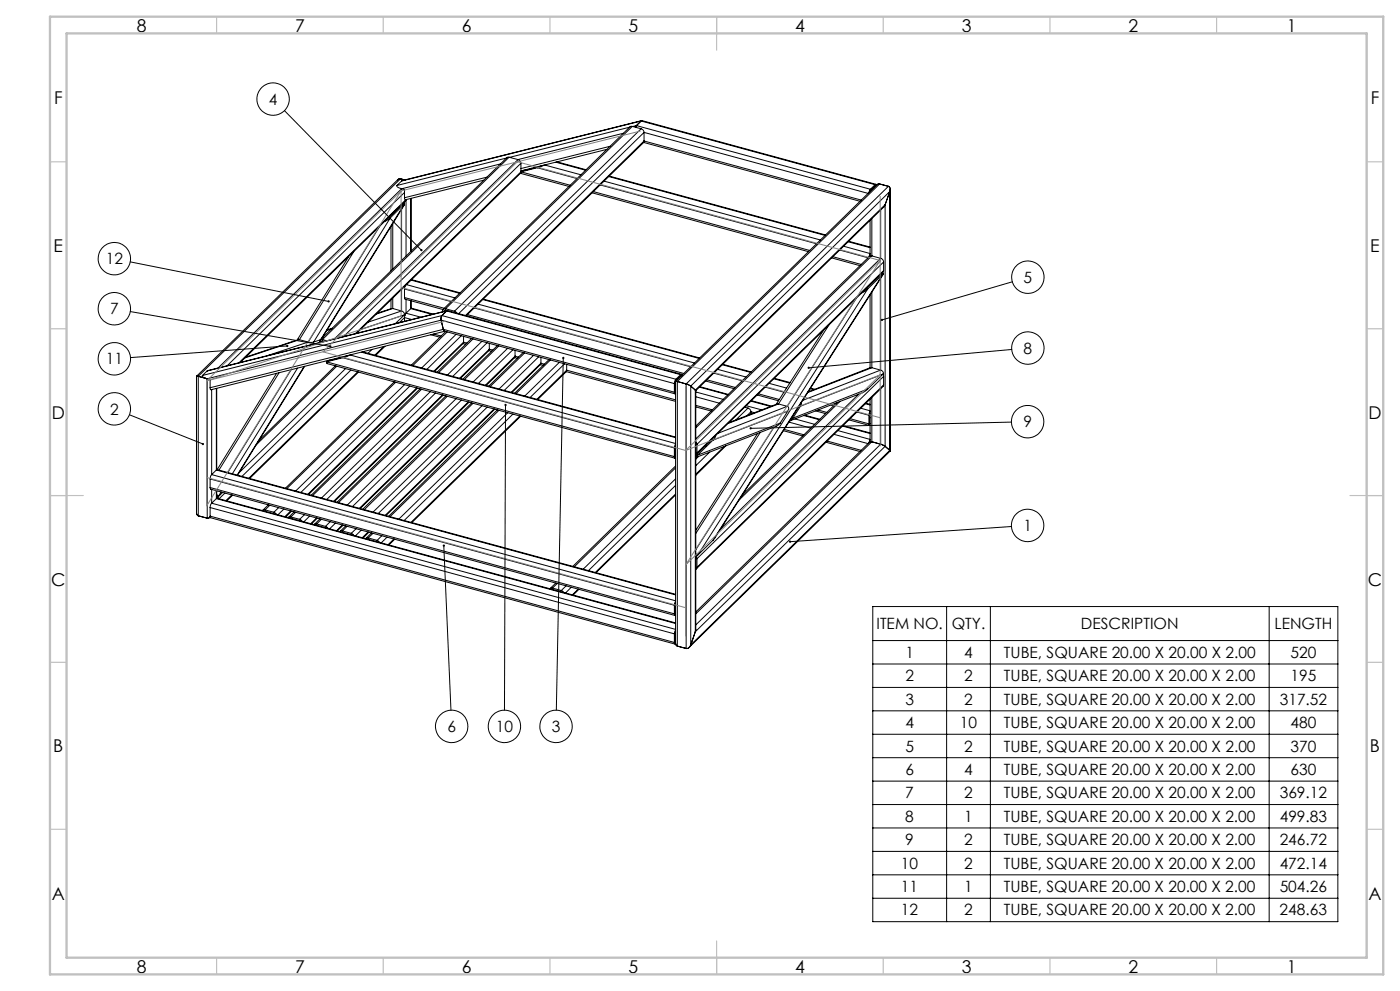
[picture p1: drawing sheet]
<svg xmlns="http://www.w3.org/2000/svg" width="420mm" height="297mm" viewBox="0 0 420 297" stroke-linecap="round" stroke-linejoin="round" font-family="sans-serif">
<g fill="none" stroke="#000" stroke-width=".3">
<path d="M85.3 33.2l41.1 41.8M187 39.9l-31.6 7.9M188.8 38.1l-35.9 9.1M189.7 37.9l-.6 .1-56.1 54.7M189.7 37.9l-56 54.6M189.7 37.9l2.6 .7M190.9 37.6l-.2 .5zM190.9 37.6l70.2 19.1M190.9 37.6l-1.1 .3M192.3 38.6a1.19 1.19 0 0 1 .9 1.1M192.3 36.3l.3-.1 70.2 19M192.3 38.6l-56 54.7"/>
<path d="M192.3 36.3l-1.4 1.3M192.3 36.3l70.2 19M192.3 36.3l-71.8 18M192.5 36.2l-72 18.1M193.2 39.7v2.6M193.2 39.7l-55.6 54.3M193.2 39.7l67.2 18.3M119.1 55.6a1.23 1.23 0 0 0 1.4 1M120.2 53.6l-.8 .2-60.4 58.9M120.2 53.6l-60.7 59.2M120.2 53.6l1.3 .3M120.5 56.6l.9 .2v2.5"/>
<path d="M120.5 54.3l-1.4 1.3M120.5 56.6l-55.1 53.7M121.4 57.7l-53.2 51.9M121.7 59.9l-50 48.8M123.2 59.5v15.9M123.3 59.4v15.8M145.1 54l-23.4 5.9-.3-.2v-.4M146.1 53.1l-24.7 6.2M150.1 49.1l-29.6 7.5M151.9 47.4l-32.8 8.2M152.7 47.1l-.6 .1-56.1 54.7M152.7 47.1l2.7 .7"/>
<path d="M152.7 47.1l-56 54.7M155.4 47.8l.6 .5 .3 .6M155.4 47.8l-55.1 53.8M156.3 51.5l-.2 .5-49.1 47.9M156.3 51.5h.1M156.3 51.5l.2 .5 14.2 3.9M156.3 48.9v2.6M156.3 48.9l-53.3 52M156.3 51.5l-49.7 48.5M156.3 51.5l14.8 4M157.3 51l-.2 .1M159.3 50.4l.3 .1"/>
<path d="M160.7 50.1l.2 .1M161.2 50.3l-4.9 1.2M161.2 50.3l11.9 3.2M162.3 49.7l-6 1.8M163.2 49.5l-2 .8M163.4 49.5l10.9 2.9M166.8 48.6l8.8 2.4M167.1 48.5l8.7 2.4M177.6 57.8l64.9 17.6M178 57.4l64.9 17.7M180.1 55.4l64.9 17.7M181.2 54.3l64.9 17.6"/>
<path d="M182.1 44.8l-25.8 6.4M182.6 52.9l64.9 17.7M182.8 52.8l64.8 17.6M183 43.8l-26.7 6.7M193.1 42.7l64.9 17.6M193.2 42.3l-.2 .5-53.1 51.8M193.2 42.3l-53.6 52.3M193.2 42.3l65.2 17.7M261.1 56.7l-.4 1M262.4 55.9h.1M262.5 55.3l.3-.1 .2 .3M262.5 55.3l-1.4 1.4"/>
<path d="M262.7 55.7l-1.8 1.7M263.9 55.1l-.8 .2-60.4 59M263.9 55.1l2.6 .7M263.9 55.1l-60.7 59.2M266.5 55.8a1.13 1.13 0 0 1 .4 1.6M266.5 55.8a1.1 1.1 0 0 1 .4 1.6M266.5 55.8l-60.7 59.3M266.9 57.4l-1.4 3.9M266.9 57.4v77.6M266.9 57.4l-59.7 58.3M267.1 56.8v78.3M39.1 78.5l59.5 11.8"/>
<path d="M104.6 76.9l-15.2 24.6 .4 .3M106.2 75.4l-16.4 26.4M113.9 67.8l-21.4 34.7M116.6 65.2l-.1 .1M117.1 65.3l-1.7 1.1M117.1 65.3l-23 37.2M117.3 67.9v13.3M117.8 67v13.6M120.3 61.6h.1M120.5 62.7v15.4M120.9 61l.5 .1M121.3 61.1l-4.2 4.2"/>
<path d="M121.3 61.1l-25 40.6M121.4 61.1h-.1M121.4 61.1l-24.8 40.2M121.8 76.7v-16.9l-.4 .7-49.3 48.1M249.5 77.3l8.5 2.3M249.9 76.9l8.5 2.4M251.9 74.9l8.5 2.4M253.1 73.8l7.9 2.2M254.5 72.5l6.5 1.7M254.6 72.3l6.4 1.7M261 76.1l-.3 .9M261 76.6l-.1 .2"/>
<path d="M261 66.1v10.6M261.5 76.7l-.6 .1-52.2 50.9M261.5 76.7l2.7 .7M261.5 76.7l-52.8 51.5M261.5 65.5v11.2M264.2 77.4a1.11 1.11 0 0 1 .9 1.1M264.2 77.4l-55.5 54.1M264.2 63v14.4M265.1 78.5v2.6M265.1 78.5l-56 54.7M265.5 61.3l-.4 .8-56.4 55M265.5 61.3v72.5"/>
<path d="M265.5 61.3l-56.9 55.6M39.1 93.4l60 10.4M99.4 98.6l-1.4 .5M99.7 98.4l-1.6 .5M117.3 89.8v2.7M117.8 92.5l-4.6 1.4M117.8 92.5l2.7 .7M117.8 89.3v3.2M117.8 92.5l-4.9 1.6M120.5 93.2a1.19 1.19 0 0 1 .9 1.1M120.5 86.7v6.5M120.5 93.2l-10.1 3.4"/>
<path d="M121.3 94.4l.2 .1zM121.3 94.4l-2.7 2.6M121.3 94.4l-13.1 4.3M121.4 89.2l.2 .5 11.3 3.1M121.4 94.3l-.1 .1M121.4 86.6v2.6M121.4 95.2v1.1M121.4 86.6l13.9 3.8M121.4 89.2l11.9 3.2M121.4 95.2l2.1 .6M121.4 95.2l-1.6 1.5M121.6 85.7l-.2 .9"/>
<path d="M121.8 93.9l-.4 1.3M121.8 89.7v4.2M121.8 93.9l4.5 1.2M121.9 85.3l14.6 4M123.2 92.5l.3-.1 6.5 1.8M123.2 92.5l6.4 1.7M123.2 92.5l-1.4 1.4M123.2 90.1v2.4M123.3 90.2v2.2M123.3 84l14.6 3.9M123.5 83.8l14.5 4M132.3 96l70 19"/>
<path d="M132.3 96l.7 2.7M132.3 96l-70.2 17.5M132.6 94.6l-.3 1.4M132.6 94.6l70.2 19.1M132.6 94.6l-71.9 17.9M133 98.7l.4 .6 69.1 18.7M133 98.7l69.3 18.8M133 98.7l-70 17.5M133.2 93.3l.3-.3 .7 .1-72.1 18.1M133.2 93.3h.1M133.5 99.3l-70.2 17.5-.3-.6M133.6 93l-.4 .3"/>
<path d="M133.7 92.5a.73 .73 0 0 0-.9 .9M133.7 92.5l2.6 .8M133.7 99.3l-10.3 10.1M134 93.2l.3-.1 70.1 19.1M134 93.2l70.2 19.1M134 93.2l-1.4 1.4M134 93.2l-71.9 18M134.2 99.5l-10.4 10.1M136.3 93.3l.8 .6M140.2 94.3l64.9 17.6M142.3 92.3l64.9 17.6M143.4 91.2l65 17.6"/>
<path d="M144.9 89.8l64.8 17.6M145 89.6l64.9 17.7M247.1 99l-14.2 22.1M248.7 97.4l-15.2 23.7M257 89.3l-20.8 32.5M260.3 86.6l-1.8 1.2M260.3 86.6l-51 79.8M261 88.4v21.8M261.5 87.6v22.6M263.9 82.6h-.1M264.2 83.5v27.4M264.9 82.1l-51 79.9"/>
<path d="M264.9 82.1l-4.6 4.5M265.1 81.9l-51.2 80.1M265.1 81.9l-.2 .2M265.1 81.9l-.5-.1-4.9 4.8M265.1 81.1l-.2 .5-56 54.6M265.1 81.1l-56 54.6M303.7 84.5l-39.1 11.4M58.9 112.8h.6M58.9 112.8v41l.6 .8M59.5 112.8l2.7 .7M59.5 112.8v41.8M60.7 112.5l.2 .5 1.2 .5"/>
<path d="M62.1 113.5l.9 .3v2.4M62.1 111.2l-1.4 1.3M62.2 113.5l.8 .4M62.2 113.5v41.8M63.5 116.8v25.4M64.9 116.4v24.5M65 116.4v24.4M83 111.9l-17.8 28.9M83.7 111.7l-18 29.2M86.2 103.7l-47 3.5M87.3 110.8l-19 30.8M89.3 110.3l-19.6 31.7"/>
<path d="M89.6 101.7l-15.9 5.3M89.8 101.8l2.7 .7M89.8 101.8l-16.3 5.4M91.2 109.9l-20 32.5M91.4 109.8l-20.1 32.6M92.5 102.5h1.6M92.5 102.5l-12.1 4M96.1 101.8l-2 .7M96.3 102.5v.1M96.6 102.2l-.3 .3M96.7 101.8a.71 .71 0 0 0-.7 .2 .71 .71 0 0 0-.2 .7M96.7 101.8l1.3 .3"/>
<path d="M96.9 101l-.1 .1M97.2 102.3l-.6-.1-.3 .3M97.9 108.4h.1M97.9 108.4l.2 .6 104.4 28.3M97.9 108.4l104.4 28.4M98.9 107.9l-.1 .2M100.6 109.6l-22.9 22.4M101 107.4l.2 .1M101 109.7l-24.1 23.6M102.4 107l.2 .1M102.8 107.2l99.5 27.1M102.8 107.2l-4.9 1.2"/>
<path d="M103.7 110.5l-32 31.2M104 106.6l-6.1 1.8M104.8 106.4l-2 .8M105.1 106.4l97.6 26.5M105.3 110.9l-32.7 31.9M107.3 111.4l-32.7 31.9M107.6 111.5l-32.7 31.9M108.4 105.5l94.3 25.7M108.8 105.4l93.9 25.6M108.8 105.4v.1M111.5 104.8l-1.1 1.1M115.1 103.9l-2.7 2.6"/>
<path d="M115.5 103.8l-2.8 2.7M118.3 114.4l-32.7 31.9M118.7 114.5l-32.7 31.9M121.4 115.3l-32.7 31.8M122.9 115.7l-32.6 31.9M125 116.3l-32.6 31.8M125.2 116.3l-32.6 31.9M126 116.6l-32.6 31.8M126.5 116.7l-32.7 31.8M129.1 117.4l-32.7 31.9M129.2 100.3l2.8 .8M130.1 100.1l2.2 .6"/>
<path d="M130.7 117.8l-32.7 31.9M132.8 118.4l-32.7 31.8M133 118.4l-32.7 31.9M133.8 118.6l-32.7 31.9M134.2 118.8l-32.7 31.8M136.8 119.5l-32.6 31.9M136.8 100.2l-10.3 10.1M138.4 100.6l-10.3 10.1M138.4 119.9l-32.6 31.9M138.9 103l.8 .2M139.1 102.5l-.1 .4-8.6 8.4M139.1 100.8v1.7"/>
<path d="M139.1 102.5l-9 8.8M139.1 102.5l1 .3M141.5 101.5l-10.4 10M141.9 101.6l-10.3 10.1M144.6 102.3l-10.4 10.1M146.1 102.7l-10.3 10.1M146.6 105.1l.9 .2M146.8 104.7l-.2 .4-8.5 8.3M146.8 102.9v1.8M146.8 104.7l-8.9 8.7M146.8 104.7l1 .2M149.2 103.6l-10.3 10"/>
<path d="M149.6 103.7l-10.3 10.1M152.3 104.4l-10.3 10.1M153.9 104.8l-10.4 10.1M154.4 107.2l.8 .2M154.5 106.7l-.1 .5-8.6 8.3M154.5 105v1.7M154.5 106.7l-8.9 8.8M154.5 106.7l1 .3M157 105.7l-10.4 10M157.4 105.8l-10.4 10M160.1 106.5l-10.4 10.1M161.6 106.9l-10.3 10.1"/>
<path d="M162.1 109.3l.8 .2M162.3 108.9l-.2 .4-8.5 8.3M162.3 107.1v1.8M162.3 108.9l-8.9 8.7M162.3 108.9l1 .2M164.7 107.8l-10.3 10.1M165.1 107.9l-10.3 10.1M167.8 108.6l-10.4 10.1M169 107.3l-2.1 105.5M169.4 109l-10.4 10.1M169.9 111.4l32.8 8.9M170 110.9l-.1 .5-8.6 8.3"/>
<path d="M170 109.2v1.7M170 110.9l-8.9 8.8M170 110.9l32.7 8.9M202.3 117.5l.1 .4 .3 .1M202.3 115v2.5M202.6 117.4l.1 .1M202.6 115.7h.1M202.6 115h.1M202.7 114.3h.5M202.7 114.3v78.4M202.8 113.7l-.5 1.3M203.2 114.3v79.3"/>
<path d="M203.2 114.3l2.6 .8M204.1 112.8l.1 .1M204.2 112.3l.2-.1 .2 .2M204.2 112.3l-1.4 1.4M204.4 112.7l-1.7 1.4-.1 .4 .1 3.1M204.5 112.2l.3 .1M205.8 115.1l1.4 .6M205.8 115.1v79.2M207.2 115.7v77.6M207.2 115.7l1.4 1.2M208.6 116.9l.1 .2M208.6 116.9v72.4"/>
<path d="M208.7 117.1l-.1 72.2M208.7 117.5l8.2 2.2M208.7 118.9l7.1 1.9M209.8 116l8.5 2.3M210 115.9l8.5 2.3M211.7 114.2l8.5 2.3M212.1 113.8l8.5 2.3M214.1 111.8l8.5 2.3M215.3 110.7l8.5 2.3M216.7 109.3l8.5 2.3M216.9 109.2l8.5 2.3M227.2 118.4l6.3 1.7"/>
<path d="M227.5 118l6.3 1.7M229.6 116l5.6 1.5M230.8 114.9l5.2 1.4M232.2 113.5l4.7 1.3M232.3 113.4l4.7 1.2M243.1 116.5l1 .3M243.2 116.3l1.2 .4M257.6 118.1l-41.5 40.5M260.3 116.6l-1.7 1.2-21.7 8.4 .9-.9M260.3 116.6l-22.5 8.7M261 119.6v12.8M261.5 110.2h-.4l-18.6 7.2"/>
<path d="M261.5 110.2l2.7 .7M261.5 110.2l-19.2 7.4M261.5 119.1v13.3M264.2 110.9l.5 .3a.6 .6 0 0 1 .2 .9M264.2 110.9l-23.4 9.1M264.2 116.5v16.6M264.9 112.2l.2 .6M264.9 112.1l-24.8 9.6M264.9 112.1l-4.6 4.5M265.1 115.4l-.2 .4-56 54.7M265.1 112.8l-56 54.7M265.1 112.8v2.6"/>
<path d="M265.1 115.4l-56 54.6M303.5 104.7l-60.9 5.5M38.8 124.3l22.1 8.8M140.5 120.5l-32.7 31.9M140.7 120.5l-32.6 31.9M141.5 120.8l-32.7 31.8M141.9 120.9l-32.6 31.8M144.6 121.6l-32.7 31.9M146.2 122l-32.7 31.9M148.2 122.6l-32.6 31.8M148.4 122.6l-32.6 31.9M149.2 122.8l-32.6 31.9"/>
<path d="M149.7 123l-32.7 31.8M151.7 121.4l-.4 91.4M152.3 123.7l-32.6 31.9M153.9 124.1l-32.7 31.9M156 124.7l-32.7 31.9M156.2 124.7l-32.7 31.9M202.3 136.8l.1 .4 .3 .1M202.3 134.3v2.5M202.6 136.7l.1 .1M202.6 135h.1M202.6 134.3h.1M202.7 133.1l-.4 1.2"/>
<path d="M202.7 133.5v3.3M202.7 139.7l-30.9 30.1M208.7 132.4l.4 .8M208.7 122l4.7 1.2M208.7 136.5l.4 .1M208.7 121.5l5 1.3M209.1 133.2v2.5M209.3 136.4l-.2 .2M209.5 136.8l-.8 .8M211.5 133.7h.1M212.8 132.4h.1M212.9 135.5l-4.2 4.1"/>
<path d="M213.6 131.7l-4.9 4.7 .4-.7M213.9 131.9l-4.6 4.5M214.7 130.5l-.8 1.4M217.3 133.8l-8.6 8.3M217.8 133.6l-9.1 8.8M223.4 122.1l1 .2M223.9 121.6l4.6 1.2M224.4 122.3a1.19 1.19 0 0 1 .9 1.1M224.4 122.3l-3.6 3.5M225.3 123.4v.7M225.3 123.4l-1.2 1.2M225.3 123.4l1 .3"/>
<path d="M225.3 120.2l5.8 1.6M225.4 120.1l6 1.6M227.3 129.9l-18.6 29M228.1 129.6l-19.4 30.3M232.2 128l-23.5 36.7M233.5 121.1l-.3-.1-14.5 5.6M233.5 121.1l2.7 .7M233.5 121.1l-15.1 5.8M234 126.8l-1 .9-24.3 9.4 .4-.5M234 126.8l-24.7 9.6M235 129.1l5.8 1.6M235.3 128.7l5.9 1.6"/>
<path d="M236.2 121.8a.88 .88 0 0 1 .1 1.4M236.2 121.8l-20.8 8.1M236.3 123.2l-22.4 8.7M236.3 123.2l-2.3 3.6M236.7 126.5l6.5 1.8M238.5 125.6l5.9 1.6M240.1 121.7l-2.3 3.6M240.4 120.7l-.3 1M241.1 124.5l4.7 1.3M241.4 124.4l4.6 1.3M244.7 123.2l3 .8M245.4 122.9l2.7 .7"/>
<path d="M247.8 132.5l10.2 2.8M248.1 132.2l10.3 2.8M249.3 121.4l.8 .2M250.2 130.2l10.2 2.8M251 120.7l-28.3 27.7M251.4 129l9.6 2.7M252 120.3l-30.2 29.5M252.8 127.7l8.2 2.2M252.9 127.6l8.1 2.1M254.6 125.8l6.3 1.7M255 125.5l5.7 1.5M257.1 123.5l3.6 1"/>
<path d="M258.2 122.3l2.8 .8M259.6 121l1.4 .4M259.8 120.9l1.2 .3M260.7 127v.4l.3 .1M260.7 124.5v2.5M260.9 125.2h.1M260.9 124.5h.1M260.9 126.9l.1 .1M261 123.3l-.3 1.2M261 123.8v3.3M261 132.4h.5M261 131.9l-.3 .8"/>
<path d="M261 132.3l-.1 .1M261 132.4l-52.3 51M261.5 132.4l2.7 .7M261.5 132.4l-52.8 51.6M264.2 133.1l1.3 .7M264.2 133.1l-55.5 54.2M265.5 133.8l-56.9 55.5M265.5 133.8l1.4 1.2M266.9 135l.2 .2M266.9 135l-59.7 58.3M267.1 135.2l-60.4 58.8M303.4 126.5l-78.2 1.9"/>
<path d="M59.5 154.6l2.7 .7M63 155l-.8 .3M63 146.1l.2 .5 139.3 37.9M63 154.7l.2 .5 139.3 37.8M63 143.5l139.3 37.9M63 146.1l139.3 37.9M63 143.5v2.6M63 152.1v2.6M63 152.1l139.3 37.9M63 154.7l139.3 37.8M63.5 142.2l-.5 1.3M63.5 150.8l-.5 1.3"/>
<path d="M63.5 142.2l139.2 37.9M63.5 146.7v4.1M63.5 150.8l139.2 37.8M64.9 149.4l.3-.1 137.5 37.4M64.9 140.9l-1.4 1.3M64.9 149.4l-1.4 1.4M64.9 140.9l137.8 37.4M64.9 147.1v2.3M64.9 149.4l137.8 37.5M65 148.2l.4 .8M65 147.1v2.2M65 148.9l.4 .1"/>
<path d="M65.2 140.8l-.3 .1M65.2 140.8l137.5 37.3M65.4 148.9v.1M66.3 147.5l-.9 1.4M66.8 147.6l-1.4 1.3M67.5 147.8l-1.8 1.7M69.5 148.3l-1.7 1.7M69.8 148.4l-1.8 1.7M79.5 152.8l-.7 .2M79.5 152.8l2.7 .7M80.5 151.3l-1.7 1.7M80.9 151.4l-1.4 1.4"/>
<path d="M82.2 153.5l.7 .7M83.6 152.1l-1.4 1.4M85.2 152.6l-1.8 1.7M87.2 153.1l-1.7 1.7M87.2 154.9l-.7 .2M87.2 154.9l2.7 .7M87.5 153.2l-1.8 1.7M88.2 153.4l-1.7 1.7M88.7 153.5l-1.5 1.4M89.9 155.6l.8 .6M91.3 154.3l-1.4 1.3M92.9 154.7l-1.7 1.7"/>
<path d="M95 155.3l-1.8 1.6M95 157l-.8 .2M95 157l2.6 .8M95.2 155.3l-1.7 1.7M96 155.5l-1.7 1.7M96.4 155.6l-1.4 1.4M97.6 157.8l.8 .6M99.1 156.3l-1.5 1.5M100.6 156.8l-1.7 1.7M102.7 157.3l-1.7 1.8M102.7 159.1l2.7 .7M102.9 157.4l-1.7 1.7"/>
<path d="M103.7 157.6l-1.7 1.7 .7-.2M104.1 157.7l-1.4 1.4M105.4 159.8l.7 .6M106.8 158.5l-1.4 1.3M108.4 158.9l-1.8 1.7M110.4 159.5l-1.7 1.6M110.7 159.5l-1.8 1.7M111.4 159.7l-1.6 1.7M111.9 159.8l-1.4 1.4M202.7 148.3l-23.9 23.3M202.7 145.5l-26.2 25.5M202.7 143.5l-27.8 27.1"/>
<path d="M202.7 140.2l-30.4 29.7M202.7 148.1l-24.1 23.5M303.5 157.8l-66.5 4.5M110.5 161.2l-.8 .2M110.5 161.2l2.6 .8M113.1 162l.8 .6M114.5 160.5l-1.4 1.5M116.1 161l-1.7 1.7M118.2 161.5l-1.8 1.8M118.4 161.6l-1.7 1.7M133.1 163.5l2.2 49.4M165.7 176.2l-.7 .3"/>
<path d="M165.7 176.2l2.7 .8M166.7 174.8l-1.7 1.6M167.2 174.9l-1.5 1.3M168.4 177l.8 .6M169.8 175.6l-1.4 1.4M171.4 176l-1.7 1.7M173.5 176.6l-1.8 1.7M173.7 176.6l-1.8 1.7M208.7 166.7l.4 .8M208.7 165.9l.4 .7M208.7 166.5l.4 .1M209.1 170l-.4 .6"/>
<path d="M209.1 167.5v2.5M209.3 166.4l-.2 .2M213.9 162l-4.6 4.4M202.3 184l.1 .4 .3 .1M202.3 192.5l.1 .4 .3 .1M202.3 181.4v2.6M202.3 190v2.5M202.6 183.9h.1M202.6 182.1l.1 .1M202.6 181.4h.1M202.6 192.4l.1 .1M202.6 190.7h.1"/>
<path d="M202.6 190h.1M202.7 180.2l-.4 1.2M202.7 180.7v3.3M202.7 192.7l.1 .7 .4 .2M202.7 192.7l.1 .6 .4 .3M202.7 188.8l-.4 1.2M202.7 189.3v3.3M203.2 193.6l2.6 .7M207.2 193.3a1.37 1.37 0 0 1-1.4 1M208.6 189.3l-1.4 4M261.8 181.8h139.6v94.4h-139.6zM261.8 192h139.6"/>
<path d="M261.8 199h139.6M284 181.8v94.4M297.1 181.8v94.4M380.8 181.8v94.4M261.8 206h139.6M261.8 213h139.6M261.8 220.1h139.6M261.8 227.1h139.6M261.8 234.1h139.6M261.8 241.1h139.6M261.8 248.1h139.6M261.8 255.2h139.6"/>
<path d="M261.8 262.2h139.6M261.8 269.2h139.6"/>
<circle cx="81.9" cy="29.7" r="4.9"/>
<circle cx="34.3" cy="77.5" r="4.9"/>
<circle cx="34.3" cy="92.5" r="4.9"/>
<circle cx="308.3" cy="83.1" r="4.9"/>
<circle cx="34.3" cy="107.5" r="4.9"/>
<circle cx="308.3" cy="104.3" r="4.9"/>
<circle cx="34.3" cy="122.5" r="4.9"/>
<circle cx="308.3" cy="126.4" r="4.8"/>
<circle cx="308.3" cy="157.5" r="4.8"/>
<circle cx="135.5" cy="217.7" r="4.8"/>
<circle cx="151.3" cy="217.7" r="4.9"/>
<circle cx="166.8" cy="217.7" r="4.9"/>
</g>
<path d="M192.2 39.3l-71.9 17.9M120.3 57.2l-58.3 94.5v-37.5M120.3 57.2v37.5l-58.3 19.5M120.3 57.2l-58.3 57M264.1 58.8v75M264.1 78.1l-58.4 56.9M264.1 78.1l-58.4 91.2 58.4-56.9-58.4 22.6M264.1 78.1l-108.9-29.6-58.3 56.9 108.8 29.6M120.3 86.1l143.8 39.1M133.8 96.2l-71.8 18M205.7 115.7v75M62 143.1l143.7 39" fill="none" stroke="#808080" stroke-width=".3"/>
<g fill="none" stroke="#c0c0c0" stroke-width=".35">
<path d="M65 5v5M115 5v5M165 5v5M215 5v10M265 5v5M315 5v5M365 5v5M15 48.5h5M410 48.5h5M15 98.5h5M410 98.5h5M15 148.5h10"/>
<path d="M405 148.5h10M15 198.5h5M410 198.5h5M15 248.5h5M410 248.5h5M65 287v5M115 287v5M165 287v5M215 282v10M265 287v5M315 287v5M365 287v5"/>
</g>
<path d="M15 5h400v287h-400zM20 10h390v277h-390z" fill="none" stroke="#c0c0c0" stroke-width=".7"/>
<path d="M126.2 74.7l-.1 .4 .5 .1-.2-.2 .2 .2 .1-.4zM242.4 110l-.1 .3 .3-.1-.3 .1a.34 .34 0 0 0 .4 .2 .34 .34 0 0 0 .2-.5 .34 .34 0 0 0-.5 0zM264.3 95.7v.3l.3-.1-.3 .1a.33 .33 0 0 0 .4 .2 .33 .33 0 0 0 .1-.5 .33 .33 0 0 0-.5 0zM168.8 107a.34 .34 0 0 0 .1 .6 .34 .34 0 0 0 .5-.3 .34 .34 0 0 0-.4-.4v.4v-.4zM225 128.1l-.1 .3h.3h-.3a.34 .34 0 0 0 .4 .3 .34 .34 0 0 0 .2-.5 .34 .34 0 0 0-.5-.1zM236.8 162.1l-.1 .2h.3h-.3a.33 .33 0 0 0 .4 .4 .33 .33 0 0 0 .2-.5 .33 .33 0 0 0-.5-.1zM151.4 121.2a.34 .34 0 0 0 .1 .5 .34 .34 0 0 0 .5-.3 .34 .34 0 0 0-.3-.4v.4v-.4zM133 163.2a.34 .34 0 0 0-.1 .6 .34 .34 0 0 0 .5-.1 .34 .34 0 0 0-.3-.5v.3v-.3zM60.7 132.8l-.1 .4 .5 .1-.2-.2 .3 .1-.1-.4zM85.9 103.4a.35 .35 0 0 0 .2 .6 .35 .35 0 0 0 .4-.3h-.3h.3l-.1-.3zM98.8 103.6v.4l.5 .1 .1-.2-.3-.1 .3 .1-.1-.3zM98.3 90.1v.5h.5l.1-.2-.3-.1 .3 .1v-.3z" fill="#000"/>
<g font-size="5.3">
<text x="41" y="9.5">8</text>
<text x="88.5" y="9.5">7</text>
<text x="138.5" y="9.5">6</text>
<text x="188.5" y="9.5">5</text>
<text x="238.5" y="9.5">4</text>
<text x="288.5" y="9.5">3</text>
<text x="338.5" y="9.5">2</text>
<text x="386" y="9.5">1</text>
<text x="16.2" y="31.3">F</text>
<text x="411.2" y="31.3">F</text>
<text x="16.1" y="75.5">E</text>
<text x="411.1" y="75.5">E</text>
<text x="15.5" y="125.5">D</text>
<text x="410.5" y="125.5">D</text>
<text x="15.4" y="175.5">C</text>
<text x="410.4" y="175.5">C</text>
<text x="16" y="225.5">B</text>
<text x="411" y="225.5">B</text>
<text x="15.5" y="269.8">A</text>
<text x="410.5" y="269.8">A</text>
<text x="41" y="291.5">8</text>
<text x="88.5" y="291.5">7</text>
<text x="138.5" y="291.5">6</text>
<text x="188.5" y="291.5">5</text>
<text x="238.5" y="291.5">4</text>
<text x="288.5" y="291.5">3</text>
<text x="338.5" y="291.5">2</text>
<text x="386" y="291.5">1</text>
</g>
<g font-size="4.7">
<text x="80.6" y="31.4">4</text>
<text x="31.7" y="79.2">12</text>
<text x="307.1" y="84.8">5</text>
<text x="33" y="94.2">7</text>
<text x="307.1" y="106">8</text>
<text x="31.7" y="109.2">11</text>
<text x="33" y="124.2">2</text>
<text x="307" y="128.1">9</text>
<text x="307" y="159.2">1</text>
<text x="263" y="188.6">ITEM NO.</text>
<text x="285.5" y="188.6">QTY.</text>
<text x="324.3" y="188.6">DESCRIPTION</text>
<text x="382.4" y="188.6">LENGTH</text>
<text x="271.6" y="197.2">1</text>
<text x="289.3" y="197.2">4</text>
<text x="301.2" y="197.2">TUBE, SQUARE 20.00 X 20.00 X 2.00</text>
<text x="387.2" y="197.2">520</text>
<text x="271.6" y="204.2">2</text>
<text x="289.3" y="204.2">2</text>
<text x="301.2" y="204.2">TUBE, SQUARE 20.00 X 20.00 X 2.00</text>
<text x="387.2" y="204.2">195</text>
<text x="271.6" y="211.2">3</text>
<text x="289.2" y="211.2">2</text>
<text x="301.2" y="211.2">TUBE, SQUARE 20.00 X 20.00 X 2.00</text>
<text x="383.9" y="211.2">317.52</text>
<text x="134.2" y="219.4">6</text>
<text x="148.8" y="219.4">10</text>
<text x="165.5" y="219.4">3</text>
<text x="271.6" y="218.2">4</text>
<text x="288" y="218.2">10</text>
<text x="301.2" y="218.2">TUBE, SQUARE 20.00 X 20.00 X 2.00</text>
<text x="387.2" y="218.2">480</text>
<text x="271.6" y="225.2">5</text>
<text x="289.2" y="225.2">2</text>
<text x="301.1" y="225.2">TUBE, SQUARE 20.00 X 20.00 X 2.00</text>
<text x="387.2" y="225.2">370</text>
<text x="271.6" y="232.2">6</text>
<text x="289.2" y="232.2">4</text>
<text x="301.1" y="232.2">TUBE, SQUARE 20.00 X 20.00 X 2.00</text>
<text x="387.2" y="232.2">630</text>
<text x="271.6" y="239.3">7</text>
<text x="289.2" y="239.3">2</text>
<text x="301.1" y="239.3">TUBE, SQUARE 20.00 X 20.00 X 2.00</text>
<text x="383.9" y="239.3">369.12</text>
<text x="271.6" y="246.3">8</text>
<text x="289.2" y="246.3">1</text>
<text x="301.1" y="246.3">TUBE, SQUARE 20.00 X 20.00 X 2.00</text>
<text x="383.9" y="246.3">499.83</text>
<text x="271.6" y="253.3">9</text>
<text x="289.2" y="253.3">2</text>
<text x="301.1" y="253.3">TUBE, SQUARE 20.00 X 20.00 X 2.00</text>
<text x="383.9" y="253.3">246.72</text>
<text x="270.3" y="260.3">10</text>
<text x="289.2" y="260.3">2</text>
<text x="301.1" y="260.3">TUBE, SQUARE 20.00 X 20.00 X 2.00</text>
<text x="383.9" y="260.3">472.14</text>
<text x="270.3" y="267.3">11</text>
<text x="289.2" y="267.3">1</text>
<text x="301.1" y="267.3">TUBE, SQUARE 20.00 X 20.00 X 2.00</text>
<text x="383.9" y="267.3">504.26</text>
<text x="270.3" y="274.4">12</text>
<text x="289.2" y="274.4">2</text>
<text x="301.1" y="274.4">TUBE, SQUARE 20.00 X 20.00 X 2.00</text>
<text x="383.9" y="274.4">248.63</text>
</g>
</svg>
